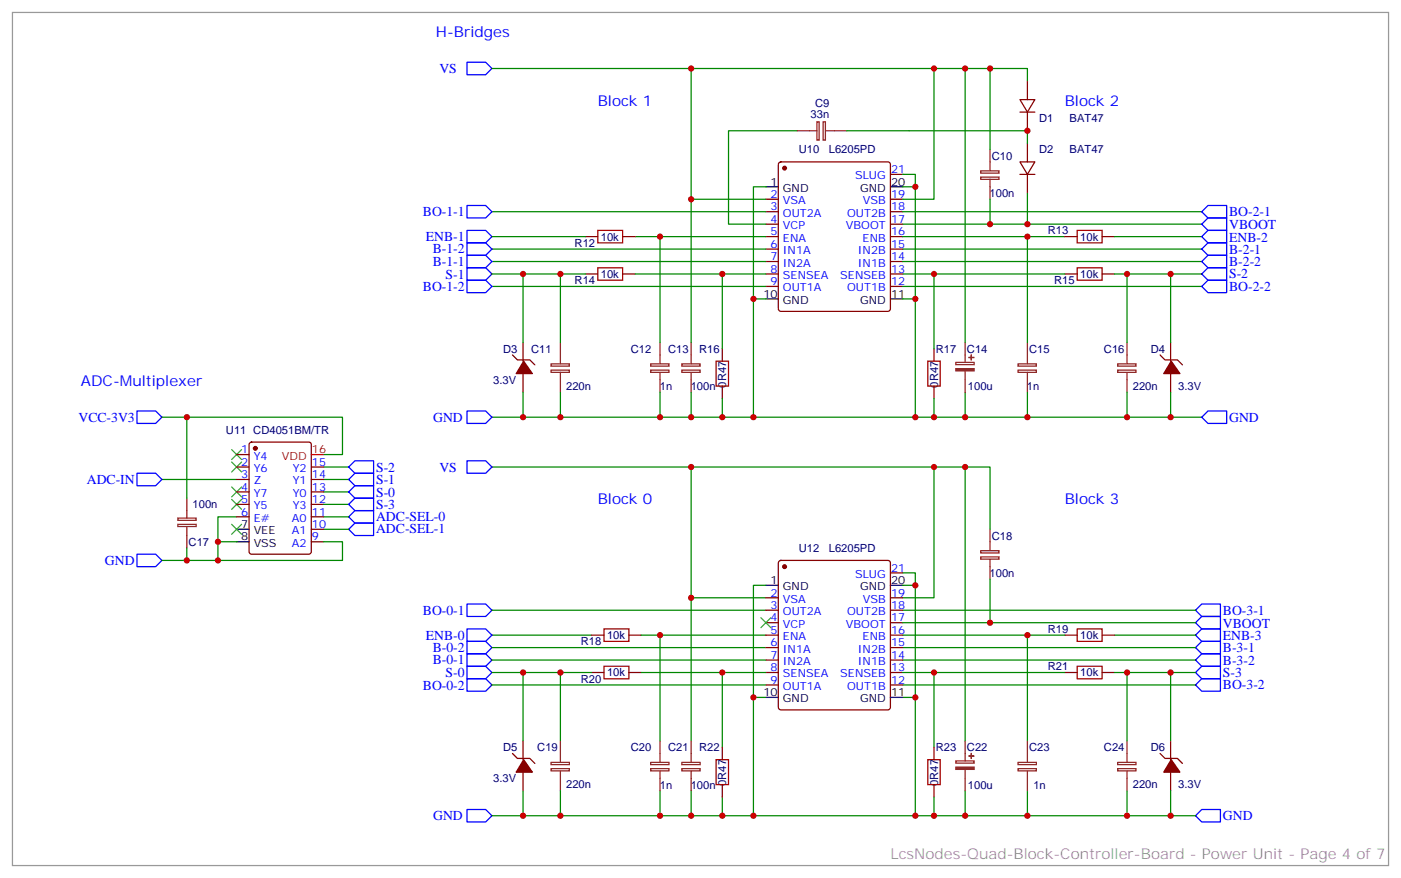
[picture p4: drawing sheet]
<svg xmlns="http://www.w3.org/2000/svg" width="397mm" height="249mm" viewBox="0 0 397 249" stroke-linecap="round" stroke-linejoin="round" font-family="sans-serif">
<g fill="none" stroke="#008700" stroke-width=".35">
<path d="M139.3 19.4h125.3v37h-8.8M195.8 19.4v37h21.2M264.6 19.4h26.4v3.5M273.4 19.4v77.6M280.5 19.4v22.9M225.8 37h-19.4v26.5h10.6M239.9 37h51.1v3.6M139.3 60h77.7M195.8 56.4v40.6M217 52.9h-3.6v65.3M255.8 49.4h3.5v35.3M255.8 60h84.6"/>
<path d="M255.8 52.9h3.5M280.5 56.4v7.1M291 54.7v8.8M139.3 67h26.5M139.3 70.6h77.7M139.3 74.1h77.7M139.3 77.6h26.5M148.2 77.6v19.4M158.7 77.6v19.4M179.9 67h37.1M179.9 77.6h37.1M187 67v30"/>
<path d="M204.6 77.6v21.2M255.8 67h45.8M255.8 70.6h84.6M255.8 74.1h84.6M255.8 63.5h84.6M255.8 77.6h45.8M264.6 77.6v21.2M291 67v30M315.7 67h24.7M315.7 77.6h24.7M319.3 77.6v19.4M331.6 77.6v19.4"/>
<path d="M139.3 81.1h77.7M213.4 84.7h3.6M255.8 84.7h3.5v33.5M255.8 81.1h84.6M45.9 118.2h51.1v10.6h-5.3M52.9 118.2v22.9M139.3 118.2h201.1M148.2 111.1v7.1M158.7 111.1v7.1M187 111.1v7.1M195.8 111.1v7.1M204.6 112.9v5.3"/>
<path d="M264.6 112.9v5.3M273.4 111.1v7.1M291 111.1v7.1M319.3 111.1v7.1M331.6 111.1v7.1M45.9 135.8h21.1M91.7 139.3h7.1M91.7 135.8h7.1M91.7 132.3h7.1M139.3 132.3h125.3v37h-8.8M195.8 132.3v37h21.2M264.6 132.3h8.8"/>
<path d="M52.9 155.2v3.6M61.7 153.5h5.3M67 146.4h-5.3v12.4h-15.8M91.7 153.5h5.3v5.3h-35.3M91.7 146.4h7.1M91.7 149.9h7.1M91.7 142.9h7.1M280.5 149.9v-17.6h-7.1v77.6M139.3 179.9h28.3M139.3 172.9h77.7M181.7 179.9h35.3M187 179.9v30"/>
<path d="M195.8 169.3v40.6M217 165.8h-3.6v65.3M255.8 162.3h3.5v35.3M255.8 165.8h3.5M255.8 179.9h45.8M255.8 172.9h82.9M255.8 176.4h82.9M280.5 164v12.4M291 179.9v30M315.7 179.9h23M139.3 183.4h77.7M139.3 187h77.7"/>
<path d="M139.3 194h77.7M139.3 190.5h28.3M148.2 190.5v19.4M158.7 190.5v19.4M181.7 190.5h35.3M204.6 190.5v21.2M213.4 197.6h3.6M255.8 197.6h3.5v33.5M255.8 183.4h82.9M255.8 187h82.9M255.8 194h82.9M255.8 190.5h45.8"/>
<path d="M264.6 190.5v21.2M315.7 190.5h23M319.3 190.5v19.4M331.6 190.5v19.4M139.3 231.1h199.4M148.2 224v7.1M158.7 224v7.1M187 224v7.1M195.8 224v7.1M204.6 225.8v5.3M264.6 225.8v5.3M273.4 224v7.1"/>
<path d="M291 224v7.1M319.3 224v7.1M331.6 224v7.1"/>
</g>
<g fill="none" stroke="#00f" stroke-width=".35">
<path d="M132.3 17.6h5.3l1.7 1.8-1.7 1.8h-5.3zM132.3 58.2h5.3l1.7 1.8-1.7 1.7h-5.3zM342.2 58.2h5.3v3.5h-5.3l-1.8-1.7zM132.3 65.3h5.3l1.7 1.7-1.7 1.8h-5.3zM132.3 75.8h5.3l1.7 1.8-1.7 1.8h-5.3zM132.3 68.8h5.3l1.7 1.8-1.7 1.7h-5.3zM132.3 72.3h5.3l1.7 1.8-1.7 1.7h-5.3zM132.3 79.4h5.3l1.7 1.7-1.7 1.8h-5.3zM340.4 77.6l1.8-1.8h5.3v3.6h-5.3zM340.4 70.6l1.8-1.8h5.3v3.5h-5.3zM340.4 63.5l1.8-1.8h5.3v3.6h-5.3zM342.2 65.3h5.3v3.5h-5.3l-1.8-1.8z"/>
<path d="M342.2 79.4h5.3v3.5h-5.3l-1.8-1.8zM342.2 72.3h5.3v3.5h-5.3l-1.8-1.7zM38.8 116.4h5.3l1.8 1.8-1.8 1.7h-5.3zM132.3 116.4h5.3l1.7 1.8-1.7 1.7h-5.3zM340.4 118.2l1.8-1.8h5.3v3.5h-5.3zM38.8 134.1h5.3l1.8 1.7-1.8 1.8h-5.3zM98.8 135.8l1.7-1.7h5.3v3.5h-5.3zM98.8 132.3l1.7-1.8h5.3v3.6h-5.3zM100.5 137.6h5.3v3.5h-5.3l-1.7-1.8zM132.3 130.5h5.3l1.7 1.8-1.7 1.8h-5.3zM38.8 157h5.3l1.8 1.8-1.8 1.7h-5.3zM98.8 149.9l1.7-1.7h5.3v3.5h-5.3z"/>
<path d="M98.8 146.4l1.7-1.8h5.3v3.6h-5.3zM100.5 141.1h5.3v3.5h-5.3l-1.7-1.7zM132.3 178.2h5.3l1.7 1.7-1.7 1.8h-5.3zM132.3 171.1h5.3l1.7 1.8-1.7 1.7h-5.3zM338.7 179.9l1.7-1.7h5.3v3.5h-5.3zM338.7 172.9l1.7-1.8h5.3v3.5h-5.3zM338.7 176.4l1.7-1.8h5.3v3.6h-5.3zM132.3 192.3h5.3l1.7 1.7-1.7 1.8h-5.3zM132.3 185.2h5.3l1.7 1.8-1.7 1.7h-5.3zM132.3 181.7h5.3l1.7 1.7-1.7 1.8h-5.3zM132.3 188.7h5.3l1.7 1.8-1.7 1.8h-5.3zM338.7 183.4l1.7-1.7h5.3v3.5h-5.3z"/>
<path d="M338.7 187l1.7-1.8h5.3v3.5h-5.3zM338.7 194l1.7-1.7h5.3v3.5h-5.3zM338.7 190.5l1.7-1.8h5.3v3.6h-5.3zM132.3 229.3h5.3l1.7 1.8-1.7 1.7h-5.3zM338.7 231.1l1.7-1.8h5.3v3.5h-5.3z"/>
</g>
<path d="M65.6 127.4l2.8 2.8M65.6 130.9l2.8 2.8M65.6 137.9l2.8 2.9M68.4 127.4l-2.8 2.8M68.4 130.9l-2.8 2.8M68.4 137.9l-2.8 2.9M65.6 141.5l2.8 2.8M65.6 148.5l2.8 2.8M68.4 141.5l-2.8 2.8M68.4 148.5l-2.8 2.8M215.5 175l2.9 2.8M218.4 175l-2.9 2.8" fill="none" stroke="#3c3" stroke-width=".35"/>
<g fill="none" stroke="#870000" stroke-width=".35">
<path d="M288.9 28.2h4.3l-2.2 3.6zM288.9 31.8h4.3M291 22.9v5.3M291 31.8v5.2M217 56.4h3.5M217 60h3.5M220.7 46.1l.5-.2h30.3l.5 .2 .2 .5v40.9l-.2 .5-.5 .2h-30.3l-.5-.2-.2-.5v-40.9zM252.2 56.4h3.6M252.2 60h3.6M252.2 49.4h3.6M288.9 45.9h4.3l-2.2 3.5zM288.9 49.4h4.3"/>
<path d="M291 40.6v5.3M291 49.4v5.3M165.8 67h3.5M165.8 77.6h3.5M176.4 67h3.5M176.4 77.6h3.5M217 63.5h3.5M217 67h3.5M217 70.6h3.5M217 74.1h3.5M217 77.6h3.5M252.2 63.5h3.6"/>
<path d="M252.2 67h3.6M252.2 70.6h3.6M252.2 74.1h3.6M252.2 77.6h3.6M301.6 67h3.6M301.6 77.6h3.6M312.2 67h3.5M312.2 77.6h3.5M148.2 97v5.3M204.6 98.8v3.5M217 81.1h3.5M252.2 81.1h3.6"/>
<path d="M264.6 98.8v3.5M331.6 97v5.3M145.2 100.5l1.4 1.5h3.5l1.4 1.4M148.2 105.8v5.3M204.6 109.4v3.5M264.6 109.4v3.5M328.6 100.5l1.4 1.5h3.6l1.4 1.4M331.6 105.8v5.3M67 128.8h3.6M67 132.3h3.6M67 135.8h3.6M67 139.3h3.6"/>
<path d="M70.8 125.4l.5-.2h16.2l.6 .5 .1 30.6-.5 .6-16.4 .1-.7-.5v-30.6zM88.2 132.3h3.5M88.2 135.8h3.5M88.2 139.3h3.5M67 142.9h3.6M67 146.4h3.6M88.2 142.9h3.5M88.2 146.4h3.5M88.2 153.5h3.5M88.2 149.9h3.5M220.7 159l.5-.2h30.3l.5 .2 .2 .5v40.9l-.2 .5-.5 .2h-30.3l-.5-.3-.2-.4v-40.9zM167.6 179.9h3.5"/>
<path d="M178.2 179.9h3.5M217 179.9h3.5M217 169.3h3.5M217 172.9h3.5M217 176.4h3.5M252.2 179.9h3.6M252.2 169.3h3.6M252.2 172.9h3.6M252.2 176.4h3.6M252.2 162.3h3.6M301.6 179.9h3.6M312.2 179.9h3.5"/>
<path d="M167.6 190.5h3.5M178.2 190.5h3.5M217 183.4h3.5M217 187h3.5M217 190.5h3.5M217 194h3.5M252.2 183.4h3.6M252.2 187h3.6M252.2 190.5h3.6M252.2 194h3.6M301.6 190.5h3.6M312.2 190.5h3.5"/>
<path d="M145.2 213.4l1.4 1.4h3.5l1.4 1.5M148.2 209.9v5.3M148.2 218.7v5.3M204.6 211.7v3.5M264.6 211.7v3.5M328.6 213.4l1.4 1.4h3.6l1.4 1.5M331.6 209.9v5.3M331.6 218.7v5.3M204.6 222.2v3.6M264.6 222.2v3.6"/>
</g>
<g fill="#870000" stroke="#870000" stroke-width=".35">
<path d="M148.3 102.3l2.5 3.5h-4.6z"/>
<path d="M331.8 102.3l2.5 3.5h-4.6z"/>
<path d="M148.3 215.2l2.5 3.5h-4.6z"/>
<path d="M331.8 215.2l2.5 3.5h-4.6z"/>
<circle cx="72.3" cy="127" r=".53"/>
<circle cx="222.2" cy="47.6" r=".53"/>
<circle cx="222.2" cy="160.5" r=".53"/>
</g>
<path d="M217 52.9h3.5M252.2 52.9h3.6M217 84.7h3.5M252.2 84.7h3.6M67 149.9h3.6M67 153.5h3.6M217 165.8h3.5M252.2 165.8h3.6M217 197.6h3.5M252.2 197.6h3.6" fill="none" stroke="#000" stroke-width=".35"/>
<path d="M88.2 128.8h3.5" fill="none" stroke="#f00" stroke-width=".35"/>
<g fill="none" stroke="#8c2424" stroke-width=".35">
<path d="M225.8 37h5.6M231.4 34.5h.7v5.2h-.7zM233.2 34.5h.6v5.2h-.6zM233.9 37h6M277.8 48.4h5.2v.6h-5.2zM277.8 50.2h5.2v.6h-5.2zM280.5 42.3v6M280.5 50.8v5.6M158.7 97v6M187 97v6M195.8 97v6M273.4 97v5.7"/>
<path d="M291 97v6M319.3 97v6M156.1 103.1h5.2v.6h-5.2zM156.1 104.8h5.2v.7h-5.2zM158.7 105.5v5.6M184.3 103.1h5.2v.6h-5.2zM184.3 104.8h5.2v.7h-5.2zM187 105.5v5.6M193.1 103.1h5.2v.6h-5.2zM193.1 104.8h5.2v.7h-5.2zM195.8 105.5v5.6M270.8 102.7h5.1v.6h-5.1z"/>
<path d="M273.4 105.1v6M288.4 103.1h5.2v.6h-5.2zM288.4 104.8h5.2v.7h-5.2zM291 105.5v5.6M316.6 103.1h5.2v.6h-5.2zM316.6 104.8h5.2v.7h-5.2zM319.3 105.5v5.6M50.4 148.5h5.2v.7h-5.2zM50.4 146.8h5.2v.6h-5.2zM52.9 141.1v5.7M52.9 149.2v6M277.8 156h5.2v.6h-5.2z"/>
<path d="M277.8 157.8h5.2v.6h-5.2zM280.5 149.9v6M280.5 158.4v5.6M156.1 216h5.2v.6h-5.2zM156.1 217.7h5.2v.7h-5.2zM158.7 209.9v6M158.7 218.4v5.6M184.3 216h5.2v.6h-5.2zM184.3 217.7h5.2v.7h-5.2zM187 209.9v6M187 218.4v5.6M193.1 216h5.2v.6h-5.2z"/>
<path d="M193.1 217.7h5.2v.7h-5.2zM195.8 209.9v6M195.8 218.4v5.6M270.8 215.5h5.1v.7h-5.1zM273.4 209.9v5.6M273.4 218v6M288.4 216h5.2v.6h-5.2zM288.4 217.7h5.2v.7h-5.2zM291 209.9v6M291 218.4v5.6M316.6 216h5.2v.6h-5.2zM316.6 217.7h5.2v.7h-5.2z"/>
<path d="M319.3 209.9v6M319.3 218.4v5.6"/>
</g>
<path d="M169.3 65.3h7.1v3.5h-7.1zM169.3 75.8h7.1v3.6h-7.1zM305.2 65.3h7v3.5h-7zM305.2 75.8h7v3.6h-7zM202.8 102.3h3.6v7.1h-3.6zM262.8 102.3h3.5v7.1h-3.5zM171.1 178.2h7.1v3.5h-7.1zM305.2 178.2h7v3.5h-7zM171.1 188.7h7.1v3.6h-7.1zM305.2 188.7h7v3.6h-7zM202.8 215.2h3.6v7h-3.6zM262.8 215.2h3.5v7h-3.5z" fill="none" stroke="#a10000" stroke-width=".35"/>
<g fill="#8c2424" stroke="#8c2424" stroke-width=".35">
<path d="M270.8 217.3h5.1v.6h-5.1z"/>
<path d="M274.5 214.1l1.4 .1z"/>
<path d="M275.1 213.4l.1 1.4z"/>
<path d="M270.8 104.4h5.1v.7h-5.1z"/>
<path d="M274.5 101.2l1.4 .1z"/>
<path d="M275.1 100.5l.1 1.5z"/>
</g>
<path d="M3.5 3.5h389.8v241.7h-389.8z" fill="none" stroke="#999" stroke-width=".35"/>
<g fill="#c00">
<circle cx="61.7" cy="158.7" r=".88"/>
<circle cx="61.7" cy="153.5" r=".88"/>
<circle cx="52.9" cy="158.7" r=".88"/>
<circle cx="52.9" cy="118.2" r=".88"/>
<circle cx="187" cy="67" r=".88"/>
<circle cx="195.8" cy="19.4" r=".88"/>
<circle cx="204.6" cy="77.6" r=".88"/>
<circle cx="187" cy="118.2" r=".88"/>
<circle cx="204.6" cy="118.2" r=".88"/>
<circle cx="213.4" cy="118.2" r=".88"/>
<circle cx="213.4" cy="84.7" r=".88"/>
<circle cx="259.3" cy="118.2" r=".88"/>
<circle cx="259.3" cy="84.7" r=".88"/>
<circle cx="259.3" cy="52.9" r=".88"/>
<circle cx="195.8" cy="56.4" r=".88"/>
<circle cx="195.8" cy="118.2" r=".88"/>
<circle cx="291" cy="118.2" r=".88"/>
<circle cx="273.4" cy="118.2" r=".88"/>
<circle cx="291" cy="67" r=".88"/>
<circle cx="264.6" cy="77.6" r=".88"/>
<circle cx="264.6" cy="118.2" r=".88"/>
<circle cx="264.6" cy="231.1" r=".88"/>
<circle cx="264.6" cy="190.5" r=".88"/>
<circle cx="291" cy="179.9" r=".88"/>
<circle cx="291" cy="231.1" r=".88"/>
<circle cx="195.8" cy="231.1" r=".88"/>
<circle cx="195.8" cy="169.3" r=".88"/>
<circle cx="259.3" cy="165.8" r=".88"/>
<circle cx="259.3" cy="197.6" r=".88"/>
<circle cx="259.3" cy="231.1" r=".88"/>
<circle cx="213.4" cy="197.6" r=".88"/>
<circle cx="213.4" cy="231.1" r=".88"/>
<circle cx="204.6" cy="231.1" r=".88"/>
<circle cx="187" cy="231.1" r=".88"/>
<circle cx="204.6" cy="190.5" r=".88"/>
<circle cx="195.8" cy="132.3" r=".88"/>
<circle cx="187" cy="179.9" r=".88"/>
<circle cx="148.2" cy="77.6" r=".88"/>
<circle cx="158.8" cy="77.6" r=".88"/>
<circle cx="148.2" cy="118.2" r=".88"/>
<circle cx="158.8" cy="118.2" r=".88"/>
<circle cx="319.3" cy="77.6" r=".88"/>
<circle cx="331.6" cy="77.6" r=".88"/>
<circle cx="319.3" cy="118.2" r=".88"/>
<circle cx="331.6" cy="118.2" r=".88"/>
<circle cx="148.2" cy="190.5" r=".88"/>
<circle cx="158.8" cy="190.5" r=".88"/>
<circle cx="148.2" cy="231.1" r=".88"/>
<circle cx="158.8" cy="231.1" r=".88"/>
<circle cx="319.3" cy="190.5" r=".88"/>
<circle cx="331.6" cy="190.5" r=".88"/>
<circle cx="319.3" cy="231.1" r=".88"/>
<circle cx="331.6" cy="231.1" r=".88"/>
<circle cx="291" cy="63.5" r=".88"/>
<circle cx="264.6" cy="19.4" r=".88"/>
<circle cx="291" cy="37" r=".88"/>
<circle cx="280.5" cy="19.4" r=".88"/>
<circle cx="273.4" cy="231.1" r=".88"/>
<circle cx="273.4" cy="19.4" r=".88"/>
<circle cx="280.5" cy="63.5" r=".88"/>
<circle cx="280.5" cy="176.4" r=".88"/>
<circle cx="264.6" cy="132.3" r=".88"/>
<circle cx="273.4" cy="132.3" r=".88"/>
</g>
<g font-size="4.2" fill="#00f">
<text x="123.5" y="10.6">H-Bridges</text>
<text x="169.3" y="30">Block 1</text>
<text x="301.6" y="30">Block 2</text>
<text x="22.9" y="109.4">ADC-Multiplexer</text>
<text x="169.3" y="142.9">Block 0</text>
<text x="301.6" y="142.9">Block 3</text>
</g>
<text font-size="4.2" fill="#999" x="252.2" y="243.4">LcsNodes-Quad-Block-Controller-Board - Power Unit - Page 4 of 7</text>
<g font-size="3.9" fill="#00f">
<text x="124.5" y="20.7">VS</text>
<text x="119.8" y="61.3">BO-1-1</text>
<text x="348.2" y="61.2">BO-2-1</text>
<text x="348.2" y="65">VBOOT</text>
<text x="120.6" y="68.3">ENB-1</text>
<text x="122.6" y="71.8">B-1-2</text>
<text x="348.2" y="68.4">ENB-2</text>
<text x="348.2" y="71.9">B-2-1</text>
<text x="122.6" y="75.3">B-1-1</text>
<text x="348.2" y="75.4">B-2-2</text>
<text x="119.8" y="82.4">BO-1-2</text>
<text x="126.2" y="78.9">S-1</text>
<text x="348.2" y="78.8">S-2</text>
<text x="348.2" y="82.4">BO-2-2</text>
<text x="22.2" y="119.5">VCC-3V3</text>
<text x="122.7" y="119.5">GND</text>
<text x="348.2" y="119.5">GND</text>
<text x="24.6" y="137.1">ADC-IN</text>
<text x="106.5" y="137.1">S-1</text>
<text x="106.5" y="133.6">S-2</text>
<text x="124.5" y="133.6">VS</text>
<text x="106.5" y="140.7">S-0</text>
<text x="106.5" y="147.6">ADC-SEL-0</text>
<text x="106.5" y="144.2">S-3</text>
<text x="106.5" y="151.1">ADC-SEL-1</text>
<text x="29.7" y="159.9">GND</text>
<text x="119.8" y="174.2">BO-0-1</text>
<text x="346.4" y="174.1">BO-3-1</text>
<text x="346.4" y="177.8">VBOOT</text>
<text x="120.6" y="181.2">ENB-0</text>
<text x="122.6" y="184.7">B-0-2</text>
<text x="346.4" y="184.8">B-3-1</text>
<text x="346.4" y="181.3">ENB-3</text>
<text x="122.6" y="188.2">B-0-1</text>
<text x="126.2" y="191.7">S-0</text>
<text x="346.4" y="188.3">B-3-2</text>
<text x="346.4" y="191.9">S-3</text>
<text x="119.8" y="195.3">BO-0-2</text>
<text x="346.4" y="195.3">BO-3-2</text>
<text x="122.7" y="232.4">GND</text>
<text x="346.4" y="232.4">GND</text>
</g>
<g font-size="3.2" fill="#000080">
<text x="229.6" y="33.4">33n</text>
<text x="230.9" y="30.3">C9</text>
<text x="294.4" y="34.6">D1</text>
<text x="303" y="34.6">BAT47</text>
<text x="226.3" y="43.4">U10</text>
<text x="234.8" y="43.4">L6205PD</text>
<text x="281" y="45.3">C10</text>
<text x="294.4" y="43.5">D2</text>
<text x="303" y="43.5">BAT47</text>
<text x="280.3" y="55.9">100n</text>
<text x="162.8" y="69.9">R12</text>
<text x="170.2" y="68.1">10k</text>
<text x="296.8" y="66.4">R13</text>
<text x="306" y="68.1">10k</text>
<text x="162.8" y="80.5">R14</text>
<text x="170.2" y="78.7">10k</text>
<text x="298.6" y="80.5">R15</text>
<text x="306" y="78.7">10k</text>
<text x="142.5" y="99.9">D3</text>
<text x="150.4" y="99.9">C11</text>
<text x="178.7" y="99.9">C12</text>
<text x="189.2" y="99.9">C13</text>
<text x="198.1" y="99.9">R16</text>
<text x="265.1" y="99.9">R17</text>
<text x="273.9" y="99.9">C14</text>
<text x="291.5" y="99.9">C15</text>
<text x="312.7" y="99.9">C16</text>
<text x="326" y="99.9">D4</text>
<text x="139.7" y="108.7">3.3V</text>
<text x="160.4" y="110.5">220n</text>
<text x="186.9" y="110.6">1n</text>
<text x="195.7" y="110.5">100n</text>
<text x="205.8" y="109.8" transform="rotate(-90 205.8 109.8)">0R47</text>
<text x="265.7" y="109.8" transform="rotate(-90 265.7 109.8)">0R47</text>
<text x="274.2" y="110.5">100u</text>
<text x="290.9" y="110.5">1n</text>
<text x="320.9" y="110.5">220n</text>
<text x="333.8" y="110.5">3.3V</text>
<text x="64" y="122.8">U11 CD4051BM/TR</text>
<text x="54.5" y="144">100n</text>
<text x="53.4" y="154.6">C17</text>
<text x="281" y="152.8">C18</text>
<text x="226.3" y="156.3">U12</text>
<text x="234.8" y="156.3">L6205PD</text>
<text x="280.3" y="163.5">100n</text>
<text x="296.8" y="179.3">R19</text>
<text x="164.5" y="182.8">R18</text>
<text x="172" y="181">10k</text>
<text x="306" y="181">10k</text>
<text x="172" y="191.6">10k</text>
<text x="296.8" y="189.8">R21</text>
<text x="306" y="191.6">10k</text>
<text x="164.5" y="193.4">R20</text>
<text x="142.5" y="212.8">D5</text>
<text x="152.2" y="212.8">C19</text>
<text x="178.7" y="212.8">C20</text>
<text x="189.2" y="212.8">C21</text>
<text x="198.1" y="212.8">R22</text>
<text x="265.1" y="212.8">R23</text>
<text x="273.9" y="212.8">C22</text>
<text x="291.5" y="212.8">C23</text>
<text x="312.7" y="212.8">C24</text>
<text x="326" y="212.8">D6</text>
<text x="139.7" y="221.6">3.3V</text>
<text x="160.4" y="223.4">220n</text>
<text x="186.9" y="223.5">1n</text>
<text x="195.7" y="223.4">100n</text>
<text x="205.8" y="222.7" transform="rotate(-90 205.8 222.7)">0R47</text>
<text x="265.7" y="222.7" transform="rotate(-90 265.7 222.7)">0R47</text>
<text x="274.2" y="223.4">100u</text>
<text x="292.7" y="223.5">1n</text>
<text x="320.9" y="223.4">220n</text>
<text x="333.8" y="223.4">3.3V</text>
</g>
<g font-size="3.2">
<text x="218.3" y="52.6">1</text>
<text x="252.4" y="52.6">20</text>
<text x="221.8" y="54.3">GND</text>
<text x="243.6" y="54.3">GND</text>
<text x="216.3" y="84.3">10</text>
<text x="221.8" y="86.1">GND</text>
<text x="243.6" y="86.1">GND</text>
<text x="252.4" y="84.3">11</text>
<text x="68.4" y="149.6">7</text>
<text x="68.4" y="153.1">8</text>
<text x="71.9" y="151.3">VEE</text>
<text x="71.9" y="154.9">VSS</text>
<text x="218.3" y="165.5">1</text>
<text x="221.8" y="167.2">GND</text>
<text x="243.6" y="167.2">GND</text>
<text x="252.4" y="165.5">20</text>
<text x="216.3" y="197.2">10</text>
<text x="252.4" y="197.2">11</text>
<text x="221.8" y="199">GND</text>
<text x="243.6" y="199">GND</text>
</g>
<g font-size="3.2" fill="#00f">
<text x="242.2" y="50.8">SLUG</text>
<text x="252.4" y="49">21</text>
<text x="218.3" y="56.1">2</text>
<text x="218.3" y="59.6">3</text>
<text x="221.8" y="57.9">VSA</text>
<text x="244.4" y="57.9">VSB</text>
<text x="252.4" y="59.6">18</text>
<text x="252.4" y="56.1">19</text>
<text x="218.3" y="63.1">4</text>
<text x="221.8" y="61.4">OUT2A</text>
<text x="221.8" y="64.9">VCP</text>
<text x="239.6" y="64.9">VBOOT</text>
<text x="240" y="61.4">OUT2B</text>
<text x="252.4" y="63.1">17</text>
<text x="218.3" y="66.7">5</text>
<text x="218.3" y="70.2">6</text>
<text x="221.8" y="68.4">ENA</text>
<text x="221.8" y="72">IN1A</text>
<text x="243" y="72">IN2B</text>
<text x="244.4" y="68.4">ENB</text>
<text x="252.4" y="70.2">15</text>
<text x="252.4" y="66.7">16</text>
<text x="218.3" y="73.7">7</text>
<text x="218.3" y="77.3">8</text>
<text x="221.8" y="75.5">IN2A</text>
<text x="243" y="75.5">IN1B</text>
<text x="252.4" y="77.3">13</text>
<text x="252.4" y="73.7">14</text>
<text x="218.3" y="80.8">9</text>
<text x="221.8" y="79">SENSEA</text>
<text x="221.8" y="82.5">OUT1A</text>
<text x="238" y="79">SENSEB</text>
<text x="240" y="82.5">OUT1B</text>
<text x="252.4" y="80.8">12</text>
<text x="68.4" y="128.4">1</text>
<text x="68.4" y="131.9">2</text>
<text x="71.9" y="130.2">Y4</text>
<text x="88.4" y="131.9">15</text>
<text x="68.4" y="135.5">3</text>
<text x="71.9" y="133.7">Y6</text>
<text x="71.9" y="137.2">Z</text>
<text x="82.9" y="137.2">Y1</text>
<text x="82.9" y="133.7">Y2</text>
<text x="88.4" y="135.5">14</text>
<text x="68.4" y="139">4</text>
<text x="68.4" y="142.5">5</text>
<text x="71.9" y="140.8">Y7</text>
<text x="82.9" y="140.8">Y0</text>
<text x="88.4" y="142.5">12</text>
<text x="88.4" y="139">13</text>
<text x="68.4" y="146.1">6</text>
<text x="71.9" y="144.3">Y5</text>
<text x="71.9" y="147.8">E#</text>
<text x="82.7" y="147.8">A0</text>
<text x="82.9" y="144.3">Y3</text>
<text x="88.4" y="149.6">10</text>
<text x="88.4" y="146.1">11</text>
<text x="82.7" y="154.9">A2</text>
<text x="82.7" y="151.3">A1</text>
<text x="88.4" y="153.1">9</text>
<text x="252.4" y="161.9">21</text>
<text x="242.2" y="163.7">SLUG</text>
<text x="218.3" y="169">2</text>
<text x="218.3" y="172.5">3</text>
<text x="221.8" y="170.7">VSA</text>
<text x="244.4" y="170.7">VSB</text>
<text x="252.4" y="172.5">18</text>
<text x="252.4" y="169">19</text>
<text x="218.3" y="176">4</text>
<text x="218.3" y="179.6">5</text>
<text x="221.8" y="174.3">OUT2A</text>
<text x="221.8" y="177.8">VCP</text>
<text x="239.6" y="177.8">VBOOT</text>
<text x="240" y="174.3">OUT2B</text>
<text x="252.4" y="179.6">16</text>
<text x="252.4" y="176">17</text>
<text x="218.3" y="183.1">6</text>
<text x="221.8" y="181.3">ENA</text>
<text x="221.8" y="184.9">IN1A</text>
<text x="243" y="184.9">IN2B</text>
<text x="244.4" y="181.3">ENB</text>
<text x="252.4" y="183.1">15</text>
<text x="218.3" y="186.6">7</text>
<text x="218.3" y="190.1">8</text>
<text x="221.8" y="188.4">IN2A</text>
<text x="221.8" y="191.9">SENSEA</text>
<text x="238" y="191.9">SENSEB</text>
<text x="243" y="188.4">IN1B</text>
<text x="252.4" y="190.1">13</text>
<text x="252.4" y="186.6">14</text>
<text x="218.3" y="193.7">9</text>
<text x="221.8" y="195.4">OUT1A</text>
<text x="240" y="195.4">OUT1B</text>
<text x="252.4" y="193.7">12</text>
</g>
<g font-size="3.2" fill="#f00">
<text x="79.8" y="130.2">VDD</text>
<text x="88.4" y="128.4">16</text>
</g>
</svg>
